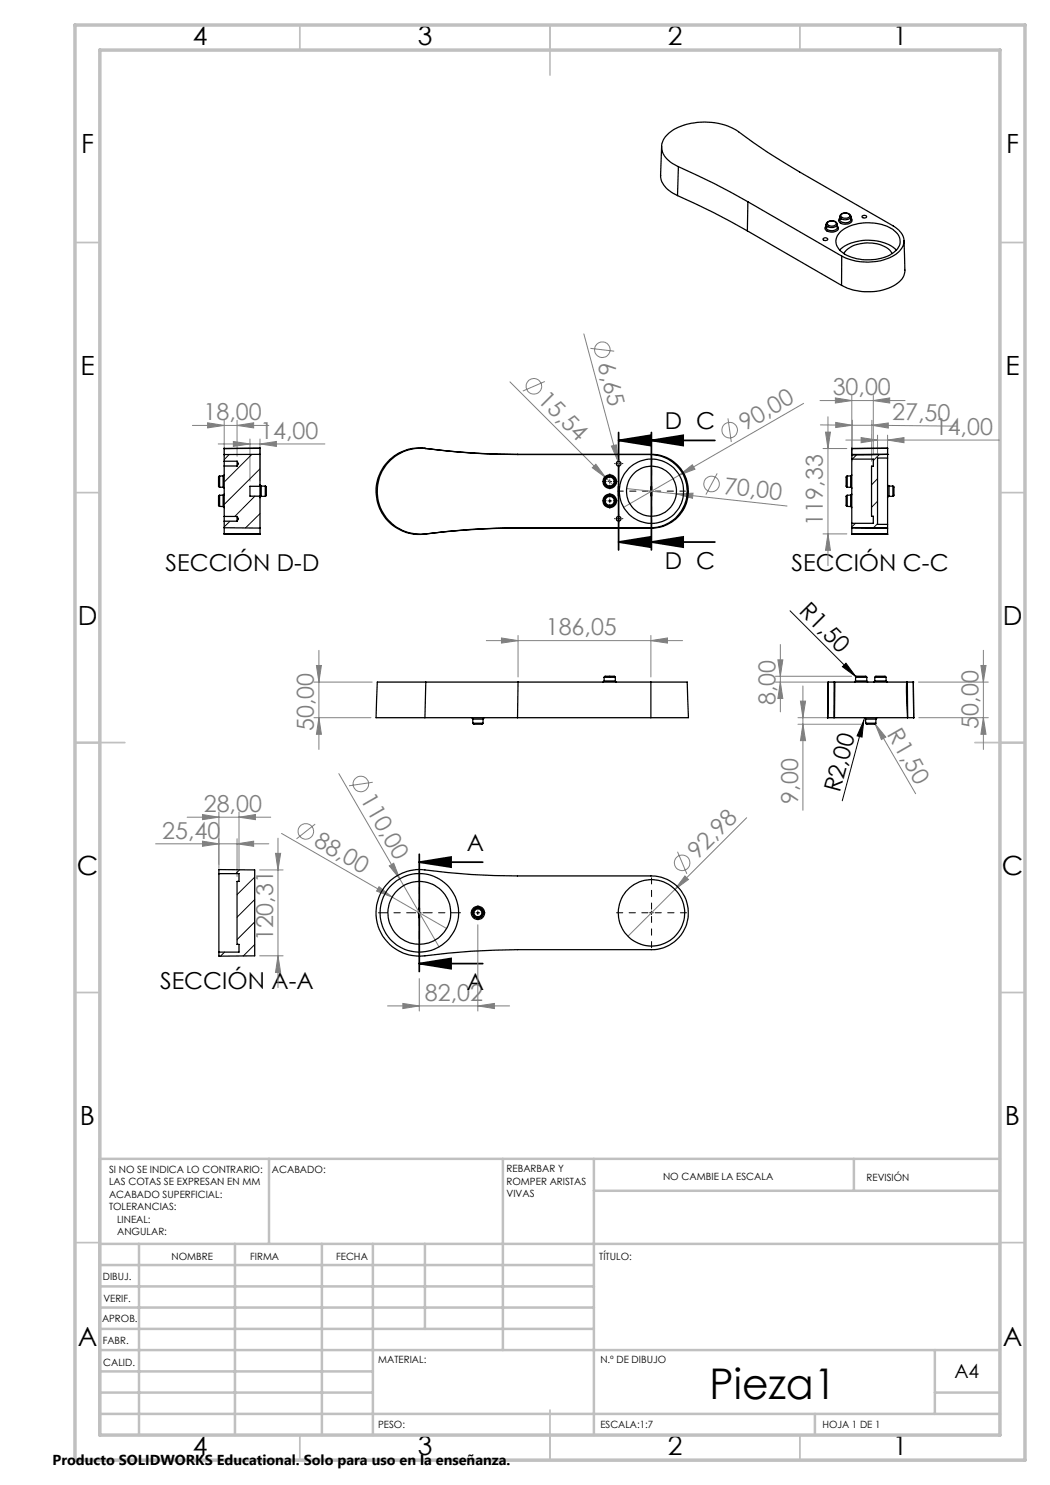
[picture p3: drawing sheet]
<svg xmlns="http://www.w3.org/2000/svg" width="210mm" height="297mm" viewBox="0 0 210 297" stroke-linecap="round" stroke-linejoin="round" font-family="sans-serif">
<g fill="none" stroke="#808080" stroke-width=".2">
<path d="M102 76.4l20.7 20.7M109 76.3l-4.4 1.9M116.8 66.8l7.1 26.4M118.1 69.7l4.7 .5M167.1 79.6l3.3 .5-3.3 .5zM170.4 79.1v11.7M174.7 79.1v11.7M38.5 85.1h15.3M41.5 84.6l3.3 .5-3.3 .5zM43.6 88.8h21.4M44.8 84.1v7.2M46.7 88.3l3.3 .5-3.3 .5z"/>
<path d="M47.4 85.1l3.3-.5v1zM47.4 84.1v7.2M50 87.8v8.4M52 88.8l3.3-.5v1zM52 87.8v8.4M118.5 93.6l.7-.8 1.9 2.7zM122.3 89.2l1-.2 .3 3.3zM125.3 97.7l32.1 3.5M135.3 98.8l3.3-.2-.1 1.1zM135.9 95l2.6-2 .5 .8zM135.9 95l-11.2 6.5M143.4 94.7l-2.2 4.2"/>
<path d="M145.6 83.7l.7 4.7M160.7 80.7l-24.8 14.3M164 80.1h17M164.1 85l6.3 .1M164.6 89.7h4.8M165.1 86.4h1l-.5 3.3zM165.6 83.4v29.7M167.1 84.5l3.3 .6-3.3 .4zM169.2 88h30.6M170.4 85.1h4M170.5 84l-.1 8.2M172.2 87.5l3.3 .5-3.3 .5z"/>
<path d="M174.4 85.1l3.3-.5v1zM174.4 84.1l-.1 8.1M174.4 85.1l16.9 .1M174.7 80.1l3.2-.5v1zM175.5 87v3.6M177.5 88l3.3-.5v1zM177.5 87v3.6M164.6 106.8h4.8M165.6 106.8l.5 3.3h-1zM62.8 136.4h11.6M63.3 133.1h1l-.5 3.3zM63.8 130.1v19.8"/>
<path d="M97.3 128.1h39.2M100.3 127.6l3.3 .5-3.3 .5zM103.6 127.1v8.3M130.2 128.1l3.3-.5v1zM130.2 127.1v8.3M155.1 135.3h15.2M155.1 136.4h10.7M155.6 132h1l-.5 3.3zM156.1 128.9v13.5M156.1 136.4l.5 3.3h-1zM160.6 137.2v24.9M183.7 136.4h14"/>
<path d="M196.2 133.1h1l-.5 3.3zM196.7 130.1v19.8M62.8 143.5h11.4M63.8 143.5l.5 3.4h-1zM67.8 154.7l20 34.7M74.5 156.5l-4.7 .7M159.6 143.5h6.2M159.6 144.8h12.8M160.1 140.2h1l-.5 3.3zM160.6 144.8l.5 3.3h-1zM174.9 144.6l.1 .2M175 144.8l2.2 2.6-.9 .5z"/>
<path d="M175 144.8l8.1 13.9M183.8 143.5h13.9M196.7 143.5l.5 3.4h-1zM31.1 168.8h22.7M37.4 163.4h16.8M40.5 168.2l3.3 .6-3.3 .5zM40.5 162.9l3.3 .5-3.3 .5zM43.8 162.4v11.3M47.4 168.8l3.3-.6v1.1zM47.4 167.7v7.6M47.8 163.4l3.3-.5v1zM47.8 162.4v11.3"/>
<path d="M51.9 174h4.7M55.1 170.7h1l-.5 3.3zM55.6 167.6v29.9M56.3 166.7l22.1 12.7M63 164.8l-3.7 3M75.8 177.3l2.6 2.1-3.1-1.2zM77.9 173.2l.8-.6 1.2 3.2zM78.4 179.4l10.9 6.3M135 177.9l-9.4 9.4M135.5 170.4l1.9 4.4M137 175.2l.7 .7-2.7 2zM149.3 163.5l-14.3 14.4"/>
<path d="M51.9 191.2h4.7M55.6 191.2l.5 3.3h-1zM83.9 195.7v6.5M95.6 185v17.2M77.5 201.2h24.4M80.6 200.7l3.3 .5-3.3 .5zM95.6 201.2l3.3-.5v1z"/>
<circle cx="106.8" cy="77.3" r="1.56"/>
<circle cx="120.5" cy="69.9" r="1.55"/>
<circle cx="142.3" cy="96.8" r="1.55"/>
<circle cx="145.9" cy="86" r="1.56"/>
<circle cx="72.2" cy="156.8" r="1.55"/>
<circle cx="61.2" cy="166.3" r="1.56"/>
<circle cx="136.4" cy="172.6" r="1.56"/>
</g>
<g fill="none" stroke="#000" stroke-width=".35">
<path d="M123.7 88.1l6.4-1v2zM123.7 88.1h19.3M123.7 86.5v23.5M130.3 88.1l6.3-1v2zM130.3 86.5v23.5M123.7 108.4l6.4-1v2zM123.7 108.4h19.3M130.3 108.4l6.3-1v2zM83.9 172.4l6.3-1v2zM83.9 172.4h12.7M83.9 170.8v23.5M83.9 192.7l6.3-1v2z"/>
<path d="M83.9 192.7h12.7"/>
</g>
<g fill="none" stroke="#000" stroke-width=".2">
<path d="M121.6 96.3h.7M122 96v.7M122 99.8v.7M123.4 92.7h.7M123.7 92.4v.7M129.9 98.2h.8M130.3 97.9v.7M121.6 100.2h.7M123.4 103.7h.7M123.7 103.4v.7M158 122.2l13.2 13.1M168.5 133.3l.7-.7 2 2.7z"/>
<path d="M171.2 135.3l.1 .2M172.8 144.1l-.4 3.3-1-.2zM172.8 144.1l-4.3 16.1M172.8 143.8v.3M83.5 182.6h.7M83.9 182.2v.7M95.2 182.6h.8M95.6 182.2v.7M129.9 182.6h.8M130.3 182.2v.7"/>
</g>
<path d="M129.6 98.2h-6.1M130.3 97.5v-6.1M130.3 98.9v6.1M131 98.2h6.1" fill="none" stroke="#000" stroke-width=".2" stroke-dasharray="15.2 1.3 1.3 1.3" stroke-dashoffset="14.1"/>
<g fill="none" stroke="#000" stroke-width=".2" stroke-dasharray="15.2 1.3 1.3 1.3">
<path d="M121.2 96.3h-.7M122 99.4v-.7M122 95.6v-.8M122 97v.8M122.7 96.3h.8M123 92.7h-.1M123.7 92v-.1M123.7 93.4v.1M124.5 92.7h.1M121.2 100.2h-.7M122 100.9v.7M122.7 100.2h.8"/>
<path d="M123 103.7h-.1M123.7 103v-.1M123.7 104.4v.2M124.5 103.7h.1M94.9 182.6h-.7M95.6 181.8v-.6M95.6 183.3v.6M96.3 182.6h.7"/>
</g>
<path d="M83.2 182.6h-7.5M83.9 181.8v-7.5M83.9 183.3v7.5M84.6 182.6h7.5" fill="none" stroke="#000" stroke-width=".2" stroke-dasharray="15.2 1.3 1.3 1.3" stroke-dashoffset="13.4"/>
<path d="M129.6 182.6h-6.3M130.3 181.8v-6.2M130.3 183.3v6.3M131 182.6h6.3" fill="none" stroke="#000" stroke-width=".2" stroke-dasharray="15.2 1.3 1.3 1.3" stroke-dashoffset="14"/>
<g fill="none" stroke="#c0c0c0" stroke-width=".35">
<path d="M60 5v5M110 5v10M160 5v5M15 48.5h5M200 48.5h5M15 98.5h5M200 98.5h5M15 148.5h10M195 148.5h10M15 198.5h5M200 198.5h5M15 248.5h5"/>
<path d="M200 248.5h5M60 287v5M110 282v10M160 287v5"/>
</g>
<g fill="none" stroke="#c0c0c0" stroke-width=".5">
<path d="M53.8 231.8v17M100.6 231.8v38.2M118.8 231.8v55.2M118.8 238.2h81.2M170.8 231.8v6.4M200 231.8h-180v55.2M20 248.8h180M20 257.3h98.8M20 253h98.8M27.8 248.8v38.2M47 248.8v38.2M64.4 248.8v38.2"/>
<path d="M74.6 248.8v38.2M85 248.8v17M20 265.8h98.8M20 261.5h98.8M20 278.5h54.6M20 274.3h54.6M20 270h180M187 278.5h13M187 270v12.8M20 282.8h180M163 282.8v4.2"/>
</g>
<path d="M15 5h190v287h-190zM20 10h180v277h-180z" fill="none" stroke="#c0c0c0" stroke-width=".7"/>
<g fill="#000">
<path d="M123.7 88.1l6.4-1v2zM123.7 108.4l6.4-1v2zM83.9 172.4l6.3-1v2zM83.9 192.7l6.3-1v2z"/>
<path d="M130.3 88.1l6.3-1v2zM130.3 108.4l6.3-1v2z"/>
</g>
<path d="M80.6 200.7l3.3 .5-3.3 .5zM95.6 201.2l3.3-.5v1z" fill="#808080"/>
<path d="M168.5 133.3l.7-.7 2 2.7zM172.8 144.1l-.4 3.3-1-.2z" fill="#000"/>
<g fill="#808080">
<path d="M122.3 89.2l1-.2 .3 3.3z"/>
<path d="M77.9 173.2l.8-.6 1.2 3.2z"/>
<path d="M118.5 93.6l.7-.8 1.9 2.7z"/>
<path d="M75.8 177.3l2.6 2.1-3.1-1.2z"/>
<path d="M135.9 95l2.6-2 .5 .8z"/>
<path d="M137 175.2l.7 .7-2.7 2z"/>
<path d="M175 144.8l2.2 2.6-.9 .5z"/>
<path d="M135.3 98.8l3.3-.2-.1 1.1z"/>
<path d="M174.4 85.1l3.3-.5v1zM167.1 84.5l3.3 .6-3.3 .4z"/>
<path d="M47.4 168.8l3.3-.6v1.1zM40.5 168.2l3.3 .6-3.3 .5z"/>
<path d="M172.2 87.5l3.3 .5-3.3 .5zM177.5 88l3.3-.5v1z"/>
<path d="M41.5 84.6l3.3 .5-3.3 .5zM47.4 85.1l3.3-.5v1zM46.7 88.3l3.3 .5-3.3 .5zM52 88.8l3.3-.5v1z"/>
<path d="M174.7 80.1l3.2-.5v1zM167.1 79.6l3.3 .5-3.3 .5z"/>
<path d="M100.3 127.6l3.3 .5-3.3 .5zM130.2 128.1l3.3-.5v1z"/>
<path d="M155.6 132h1l-.5 3.3zM156.1 136.4l.5 3.3h-1z"/>
<path d="M55.1 170.7h1l-.5 3.3zM55.6 191.2l.5 3.3h-1z"/>
<path d="M63.3 133.1h1l-.5 3.3zM63.8 143.5l.5 3.4h-1zM196.2 133.1h1l-.5 3.3zM196.7 143.5l.5 3.4h-1zM160.1 140.2h1l-.5 3.3zM160.6 144.8l.5 3.3h-1z"/>
<path d="M165.1 86.4h1l-.5 3.3zM165.6 106.8l.5 3.3h-1z"/>
<path d="M40.5 162.9l3.3 .5-3.3 .5zM47.8 163.4l3.3-.5v1z"/>
</g>
<g fill="none" stroke="#000" stroke-width=".25">
<path d="M132.2 35.1a4.3 4.3 0 0 0 2.8 3.8l.5 .2M132.3 29.3l-.2 5.8M135.5 39.1a138.4 138.4 0 0 1 14 7.1M135.7 33.3a4.7 4.7 0 0 1-3.4-4.1 5.1 5.1 0 0 1 3.9-3.9 13.3 13.3 0 0 1 11.5 1 114.1 114.1 0 0 0 12.2 8.1l18.7 10.8a3.3 3.3 0 0 1 2.1 3.9 6.7 6.7 0 0 1-5.6 3.2 11.4 11.4 0 0 1-6.8-1.1M135.7 33.3a137.1 137.1 0 0 1 13.9 7.1M135.7 33.3l-.2 5.8M149.5 46.2l18.8 10.9M149.6 40.4l18.7 10.8M149.6 40.4l-.1 5.8M164.6 47.7a.46 .46 0 0 1 .6-.2 .46 .46 0 0 1 .3 .5 .47 .47 0 0 1-.5 .1 .47 .47 0 0 1-.4-.4zM165.2 45.5h.1M165.2 45.2a.67 .67 0 0 0-.1 .8 .67 .67 0 0 0 .7 .4 1.58 1.58 0 0 0 1.9-.6v-.3l-.2-.3"/>
<path d="M165.2 44.9a1.23 1.23 0 0 1 1.2-.7 1.23 1.23 0 0 1 1.1 .7M165.2 44.9a1.29 1.29 0 0 0 2.3 0M165.2 44.9v.6M165.6 44.4a.97 .97 0 0 1 1.6 .4 1.04 1.04 0 0 1-1.7-.2zM167.5 44.9v.6a1.32 1.32 0 0 1-2.3 .1v-.1M167.9 43.9h.1M168 43.3a1.21 1.21 0 0 1 1.1-.7 1.21 1.21 0 0 1 1.1 .7M168 50a8.9 8.9 0 0 1 7.4-1.8 6.8 6.8 0 0 1 3.9 1.8M168 43.6a.67 .67 0 0 0-.2 .8 .67 .67 0 0 0 .7 .4 1.46 1.46 0 0 0 1.9-.8l-.2-.4M168 43.3a1.26 1.26 0 0 0 2.2 0M168 43.3l-.1 .6M168.2 46.2a9.4 9.4 0 0 1 10.7-.1 2.61 2.61 0 0 1 1.1 2.5 2.61 2.61 0 0 1-1.7 2.2 9.5 9.5 0 0 1-10.2-.6 2.49 2.49 0 0 1 .1-4z"/>
<path d="M168.3 42.8a1.15 1.15 0 0 1 1.7 .3 1.03 1.03 0 0 1-1.8 0zM168.3 51.2v5.9M168.8 50.7a4.8 4.8 0 0 1 4.2-2.1 5.9 5.9 0 0 1 5.3 1.9l.1 .2M170.2 43.3v.6a1.31 1.31 0 0 1-2.3 0M172.4 43.2a.47 .47 0 0 1 .5-.2 .47 .47 0 0 1 .4 .5 .47 .47 0 0 1-.5 .1 .47 .47 0 0 1-.4-.4zM180.8 48.1l.2 5.9a4.2 4.2 0 0 1-3.3 3.6 11.7 11.7 0 0 1-9.4-.5M43.9 95.2l-.2 .2v1.9l.2 .1M43.9 99.1l-.2 .1v1.9l.2 .2M43.9 99.1v2.2M43.9 95.2v2.2M43.9 97.4l.7 .1M44.6 97.5l.2 .2"/>
<path d="M44.6 99v2.3M44.6 95.2v2.3M44.6 99l-.7 .1M44.6 95.2h-.7M44.8 98.8l-.2 .2M44.8 95l-.2 .2M44.8 92.2v1M44.8 89.7v1.2M44.8 89.7h.1M44.8 93.2h2.6M44.8 92.2h2.6M44.8 90.9v1.3"/>
<path d="M44.8 93.2v10.1M47.4 92.2v1M47.4 92.2l.3 .5-.3 .5M52 96.9l.2 .3M52 89.6l-7.2 .1M52 97.3v1.9M52 89.7v1.2M52 89.7h.1M52 97.3h-2v1.9h2M52 90.9h-7.2M52 90.9v6.4M52 99.2v6.4"/>
<path d="M52 89.7h-7.2M52.2 99.3l-.2 .3M52.2 97.2v2.1M52.2 99.3h.9M52.2 97.2h.9M53.1 97.2l.2 .2v.3a1.88 1.88 0 0 1-.2 1.5v.1M53.1 97.2v2.1M85 89.7a141 141 0 0 0 18.5 1.2M85 89.7a8.6 8.6 0 0 0-9.8 8.5 8.6 8.6 0 0 0 9.8 8.6M85 89.7h.2M85.2 89.7a8.6 8.6 0 0 0-9.7 8.5 8.6 8.6 0 0 0 9.7 8.6M85.2 89.7a134.5 134.5 0 0 0 18.4 1.2"/>
<path d="M103.5 90.9h.1M103.5 90.9h26.8M103.6 90.9h26.5M130.1 90.9a7.3 7.3 0 0 1 7.3 7.3 7.3 7.3 0 0 1-7.2 7.3M130.3 90.9a7.4 7.4 0 0 1 7.4 7.4 7.4 7.4 0 0 1-7.5 7.3M130.3 90.9h-.2M169.4 99.1l-.2 .1v1.9l.2 .2M169.4 95.2a2.29 2.29 0 0 0-.2 1.7v.4l.2 .1M169.4 95.2v2.2M169.4 99.1v2.2M169.4 97.4l.7 .1M170.1 97.5l.3 .2"/>
<path d="M170.1 95.2v2.3M170.1 99v2.3M170.1 95.2h-.7M170.1 99l-.7 .1M170.4 95l-.3 .2M170.4 98.8l-.3 .2M170.4 91.8v12.9M170.4 89.7v1.2M170.4 89.7h.1M170.4 90.9v.9M170.4 91.8h4.3v1.4h-.4v10.1h.4v1.4h-4.3M175.7 90.9h-5.3"/>
<path d="M177.5 96.9l.3 .3M177.5 89.6l-7.1 .1M177.5 90.9h-7.1M177.5 91.6v13.3M177.5 89.7v1.1M177.5 89.7h.1M177.5 91.6h-2v13.3h2M177.5 90.9v.7M177.5 89.7h-7.1M177.5 90.9h.1M177.8 99.3l-.3 .3M177.8 97.2v2.1"/>
<path d="M177.8 99.3h.8M177.8 97.2h.8M178.6 97.2l.2 .2v1.7l-.2 .2M178.6 97.2v2.1M43.9 101.3h.7M44.6 101.3l.2 .2M44.8 106.8h7.2M44.8 103.3v.9M44.8 105.5v1.3M44.8 106.7v.1M44.8 104.2v1.3M44.8 104.2h2.6"/>
<path d="M44.8 103.3h2.6M44.8 105.5l7.2 .1M47.4 103.3v.9M47.4 103.3l.3 .4-.3 .5M52 105.6v1.2M52 106.8h.1M85.2 106.8h-.2M103.5 105.6a139.1 139.1 0 0 0-18.5 1.2M103.5 105.6h26.7M103.6 105.5a141.3 141.3 0 0 0-18.4 1.3M103.6 105.5l-.1 .1M103.6 105.5h26.6"/>
<path d="M130.2 105.5v.1M169.4 101.3h.7M170.1 101.3l.3 .2M170.4 106.8h7.1M170.4 105.5h.1M170.4 105.5l7.1 .1M170.4 105.6v1.2M170.4 106.7v.1M170.4 104.7v.8M177.5 105.6v1.2M177.5 106.8h.1M177.5 104.9v.7"/>
<path d="M85.2 136.4h-9.7l-.3 7.1h9.8M85.2 136.4h18.4M85.2 136.4l-.2 7.1M103.6 136.4l-.1 7.1M103.6 136.4h26.6M120.8 136.2l-.2 .2M120.8 135.5l.1-.2h.3a2.69 2.69 0 0 1 1.8 .1v.1M120.8 136.2h2.3M120.8 135.5h2.2M120.8 135.5v.7M123 135.5l.1 .7M123.1 136.2l.2 .2"/>
<path d="M130.2 136.4h7.2l.3 7.1M130.2 136.4v7.1M165.6 136.4v7.1M165.6 136.4h1.2M166.8 136.4h14.7M166.8 136.4v7.1M167 136.4l-.1 7.1M171.1 136.2l-.2 .2M171.1 136.2h2.3M171.1 135.5l.2-.2h1.9l.2 .2M171.1 135.5h2.3M171.1 135.5v.7"/>
<path d="M173.4 136.2l.2 .2M173.4 135.5v.7M174.9 136.2l-.2 .2M174.9 136.2h2.3M175 135.5l.2-.2h1.8l.2 .2M175 135.5h2.2M175 135.5l-.1 .7M177.2 135.5v.7M177.2 136.2l.2 .2M181.3 136.4l.2 7.2M181.5 136.4v7.1h1.2M181.5 136.4h1.2"/>
<path d="M182.7 136.4v7.1M182.7 136.4h.1M85 143.5h18.5M94.3 143.5l.2 .3M94.5 143.8h2.1M94.5 143.8l.1 .8M94.6 144.6v.1a2.24 2.24 0 0 0 1.6 .1l.4-.2M94.6 144.6h2M96.6 143.8v.8M96.9 143.5l-.3 .3M103.5 143.5h26.7M130.2 143.5h7.5"/>
<path d="M165.6 143.5h1.2M165.6 143.5h.1M166.8 143.5h14.7M172.8 143.5l.3 .3M173.1 143.8h2.1M173.1 143.8v.8M173.1 144.6l.3 .2h1.5l.3-.2M173.1 144.6h2.1M175.2 143.8v.8M175.5 143.5l-.3 .3M182.7 143.5h.1M43.8 174.7v15.7"/>
<path d="M43.8 174.7v-.8l7.1 .1v17.2h-7.1v-.8M43.8 174.7h4v1.6h-.4v12.6h.4v1.5h-4M78 176.1a8.8 8.8 0 0 1 7-2.1 136.5 136.5 0 0 0 18.5 1.2h26.7a7.4 7.4 0 0 1 7.5 7.3 7.4 7.4 0 0 1-7.4 7.4h-26.8a159.9 159.9 0 0 0-19.6 1.3 8.7 8.7 0 0 1-8.1-5.5 8.7 8.7 0 0 1 2.2-9.6z"/>
<circle cx="121.9" cy="96.3" r="1.36"/>
<circle cx="121.9" cy="96.3" r="1.11"/>
<circle cx="122" cy="96.3" r="1.13"/>
<circle cx="122" cy="96.3" r=".89"/>
<circle cx="123.7" cy="92.7" r=".47"/>
<circle cx="130.3" cy="98.2" r="6.4"/>
<circle cx="130.3" cy="98.3" r="5"/>
<circle cx="121.9" cy="100.2" r="1.35"/>
<circle cx="121.9" cy="100.2" r="1.11"/>
<circle cx="121.9" cy="100.2" r="1.14"/>
<circle cx="122" cy="100.2" r=".89"/>
<circle cx="123.7" cy="103.8" r=".48"/>
<circle cx="83.9" cy="182.6" r="7.9"/>
<circle cx="83.9" cy="182.6" r="6.3"/>
<circle cx="95.6" cy="182.6" r="1.32"/>
<circle cx="95.6" cy="182.6" r="1.01"/>
<circle cx="95.6" cy="182.6" r=".8"/>
<circle cx="130.3" cy="182.6" r="6.6"/>
</g>
<g fill="none" stroke="#000" stroke-width=".2">
<path d="M45.8 90.9l-1 1M50.4 90.9l-5.6 5.5M51 99.2l-4 4.1M52 93.8l-7.2 7.1M171.4 90.9l-.9 .9M175.5 95.7l-1.2 1.3M175.9 90.9l-1.2 1.2M46 104.2l-1.2 1.2M52 102.7l-2.9 2.9M171.1 104.7l-.7 .7M175.5 100.3l-1.2 1.2M175.5 104.7l-.8 .9"/>
<path d="M47.9 174l-.7 .7M50.9 175.4l-3.5 3.5M50.9 179.9l-3.5 3.5M44.9 190.4l-.8 .8M50.9 184.4l-3.5 3.5M50.9 188.9l-2.3 2.3"/>
</g>
<text font-size="8.5" x="141.9" y="279.7">Pieza1</text>
<g font-size="5.3">
<text x="38.5" y="8.9">4</text>
<text x="83.5" y="8.9">3</text>
<text x="133.6" y="8.9">2</text>
<text x="178.6" y="8.9">1</text>
<text x="16.2" y="30.7">F</text>
<text x="201.2" y="30.7">F</text>
<text x="16.1" y="74.9">E</text>
<text x="201.1" y="74.9">E</text>
<text x="15.5" y="124.9">D</text>
<text x="200.5" y="124.9">D</text>
<text x="15.4" y="174.9">C</text>
<text x="200.4" y="174.9">C</text>
<text x="16" y="224.9">B</text>
<text x="201" y="224.9">B</text>
<text x="15.5" y="269.2">A</text>
<text x="200.5" y="269.2">A</text>
<text x="38.5" y="290.9">4</text>
<text x="83.5" y="290.9">3</text>
<text x="133.6" y="290.9">2</text>
<text x="178.6" y="290.9">1</text>
</g>
<g font-size="4.7" fill="#808080">
<text x="119.5" y="72.8" transform="rotate(75 119.5 72.8)">6,65</text>
<text x="107.4" y="80.3" transform="rotate(45 107.4 80.3)">15,54</text>
<text x="166.5" y="79.1">30,00</text>
<text x="40.7" y="84">18,00</text>
<text x="52.1" y="87.8">14,00</text>
<text x="149" y="86.2" transform="rotate(-30 149 86.2)">90,00</text>
<text x="178.4" y="84.1" transform="rotate(1 178.4 84.1)">27,50</text>
<text x="187" y="87">14,00</text>
<text x="144.7" y="98.8" transform="rotate(6 144.7 98.8)">70,00</text>
<text x="164.6" y="105.1" transform="rotate(-90 164.6 105.1)">119,33</text>
<text x="109.1" y="127.1">186,05</text>
<text x="155.1" y="141.1" transform="rotate(-90 155.1 141.1)">8,00</text>
<text x="62.8" y="146.2" transform="rotate(-90 62.8 146.2)">50,00</text>
<text x="177.3" y="146.9" transform="rotate(60 177.3 146.9)">R1,50</text>
<text x="195.7" y="145.7" transform="rotate(-90 195.7 145.7)">50,00</text>
<text x="72" y="159.9" transform="rotate(60 72 159.9)">110,00</text>
<text x="159.6" y="160.7" transform="rotate(-90 159.6 160.7)">9,00</text>
<text x="32.4" y="167.7">25,40</text>
<text x="40.8" y="162.4">28,00</text>
<text x="62.6" y="169" transform="rotate(30 62.6 169)">88,00</text>
<text x="139.5" y="171.9" transform="rotate(-45 139.5 171.9)">92,98</text>
<text x="54.6" y="188.3" transform="rotate(-90 54.6 188.3)">120,31</text>
<text x="85" y="200.2">82,02</text>
</g>
<g font-size="4.7">
<text x="133" y="85.9">D C</text>
<text x="133" y="113.8">D C</text>
<text x="33.1" y="114.3">SECCIÓN D-D</text>
<text x="158.3" y="114.3">SECCIÓN C-C</text>
<text x="159.6" y="122.4" transform="rotate(45 159.6 122.4)">R1,50</text>
<text x="167.9" y="158.6" transform="rotate(-75 167.9 158.6)">R2,00</text>
<text x="93.4" y="170.2">A</text>
<text x="32" y="197.8">SECCIÓN A-A</text>
<text x="93.4" y="198.1">A</text>
</g>
<text font-size="3.9" x="190.9" y="275.5">A4</text>
<text font-size="2.9" x="10.5" y="292.9">Producto SOLIDWORKS Educational. Solo para uso en la enseñanza.</text>
<g font-size="2">
<text x="21.8" y="234.6">SI NO SE INDICA LO CONTRARIO:</text>
<text x="21.8" y="237.1">LAS COTAS SE EXPRESAN EN MM</text>
<text x="21.8" y="239.6">ACABADO SUPERFICIAL:</text>
<text x="54.4" y="234.6">ACABADO:</text>
<text x="101.3" y="234.5">REBARBAR Y</text>
<text x="101.3" y="237">ROMPER ARISTAS</text>
<text x="101.3" y="239.5">VIVAS</text>
<text x="132.6" y="236">NO CAMBIE LA ESCALA</text>
<text x="173.3" y="236.2">REVISIÓN</text>
<text x="21.8" y="242.1">TOLERANCIAS:</text>
<text x="23.4" y="244.6">LINEAL:</text>
<text x="23.4" y="247.1">ANGULAR:</text>
<text x="34.3" y="252">NOMBRE</text>
<text x="50" y="251.9">FIRMA</text>
<text x="67.2" y="251.9">FECHA</text>
<text x="119.9" y="251.9">TÍTULO:</text>
<text x="20.6" y="256.1">DIBUJ.</text>
<text x="20.7" y="260.3">VERIF.</text>
<text x="20.4" y="264.4">APROB.</text>
<text x="20.5" y="268.8">FABR.</text>
<text x="20.7" y="273.1">CALID.</text>
<text x="75.6" y="272.5">MATERIAL:</text>
<text x="120.1" y="272.5">N.º DE DIBUJO</text>
<text x="75.6" y="285.5">PESO:</text>
<text x="120.1" y="285.6">ESCALA:1:7</text>
<text x="164.5" y="285.6">HOJA 1 DE 1</text>
</g>
</svg>
